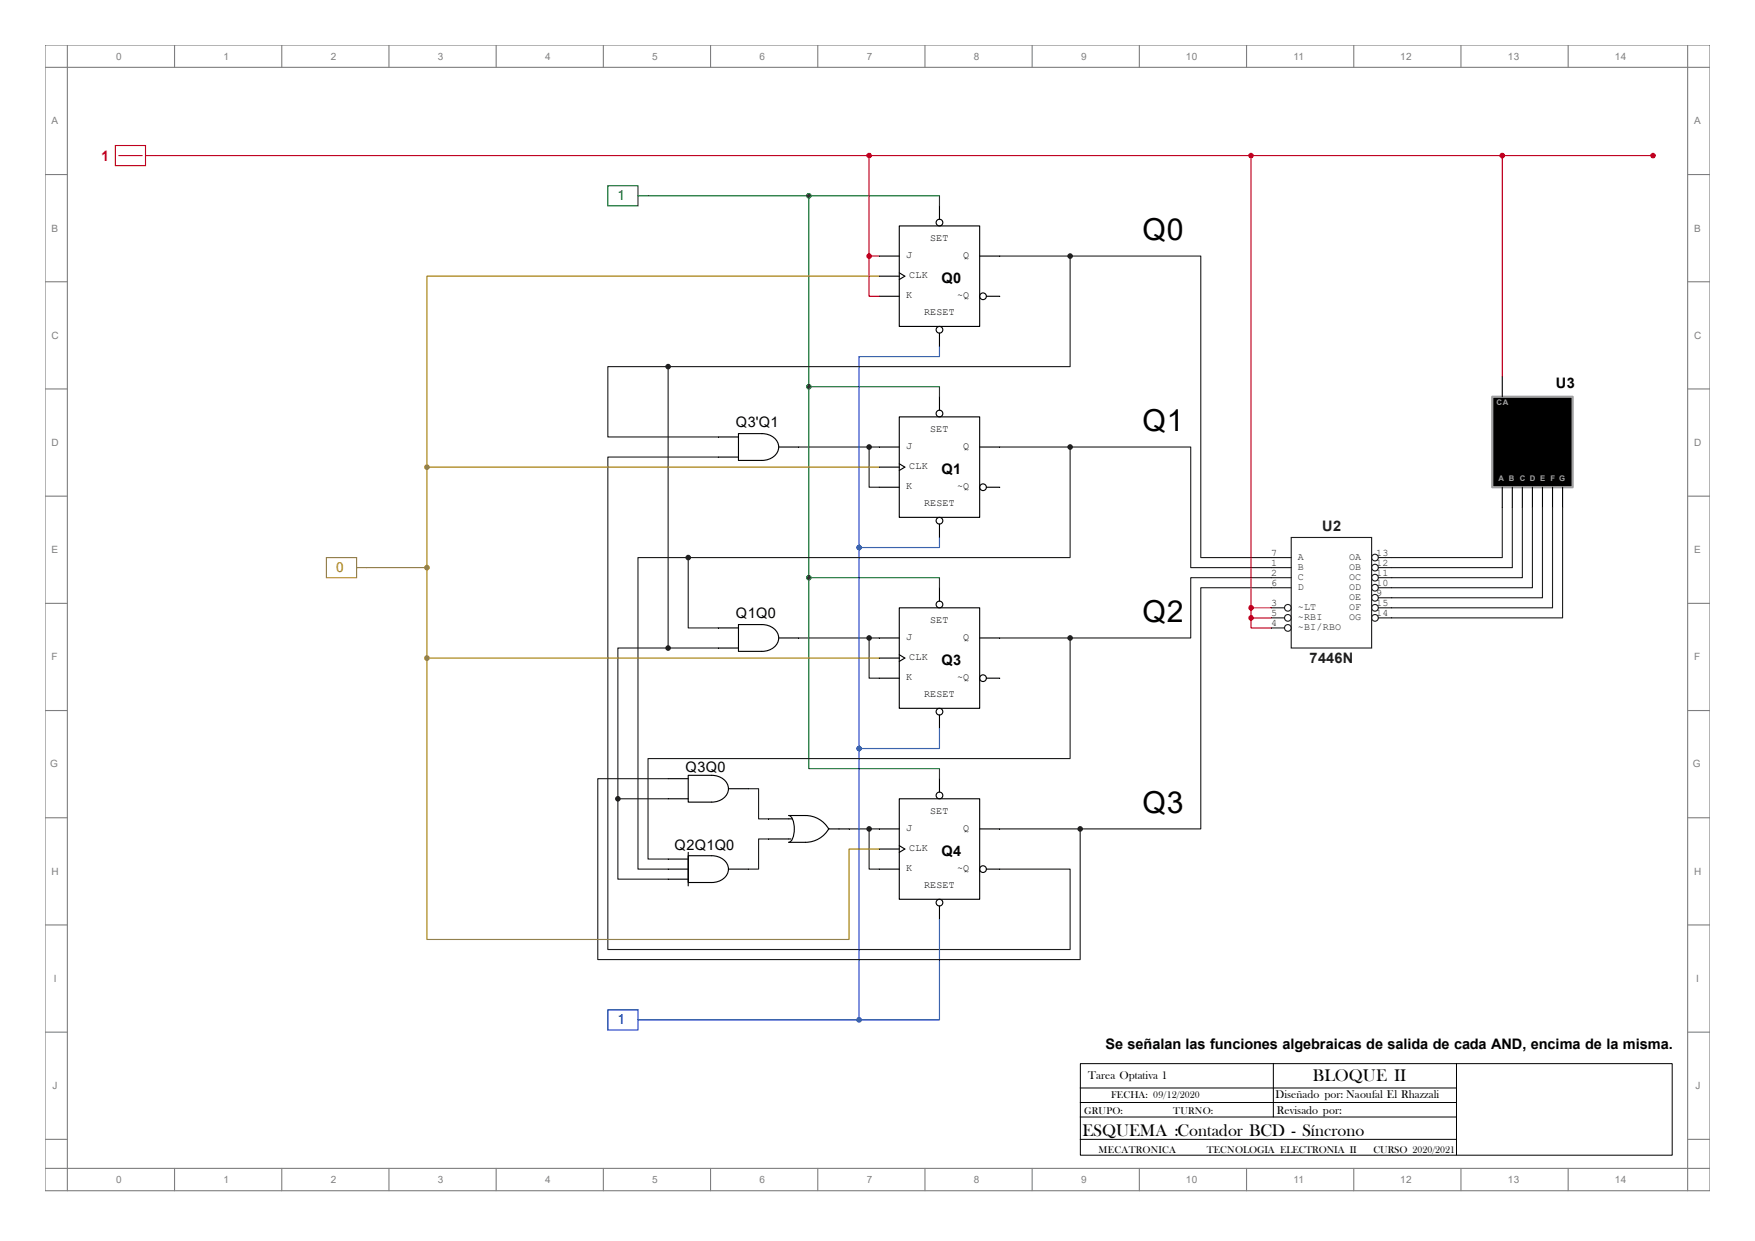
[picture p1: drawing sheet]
<svg xmlns="http://www.w3.org/2000/svg" width="297mm" height="210mm" viewBox="0 0 297 210" stroke-linecap="round" stroke-linejoin="round" font-family="sans-serif">
<g fill="none" stroke="#808080" stroke-width=".19">
<path d="M7.6 7.6h281.8v193.9h-281.8zM7.6 11.4h281.8M11.4 7.6v193.9M29.5 7.6v3.8M47.7 7.6v3.8M65.8 7.6v3.8M84 7.6v3.8M102.1 7.6v3.8M120.3 7.6v3.8M138.4 7.6v3.8M156.5 7.6v3.8M174.7 7.6v3.8"/>
<path d="M192.8 7.6v3.8M211 7.6v3.8M229.1 7.6v3.8M247.2 7.6v3.8M265.4 7.6v3.8M285.6 7.6v193.9M7.6 29.5h3.8M285.6 29.5h3.8M7.6 47.7h3.8M285.6 47.7h3.8M7.6 65.8h3.8M285.6 65.8h3.8"/>
<path d="M7.6 84h3.8M285.6 84h3.8M7.6 102.1h3.8M285.6 102.1h3.8M7.6 120.2h3.8M7.6 138.4h3.8M285.6 120.2h3.8M285.6 138.4h3.8M7.6 156.5h3.8M285.6 156.5h3.8M7.6 174.7h3.8M285.6 174.7h3.8"/>
<path d="M7.6 192.8h3.8M7.6 197.7h281.8M29.5 197.7v3.8M47.7 197.7v3.8M65.8 197.7v3.8M84 197.7v3.8M102.1 197.7v3.8M120.3 197.7v3.8M138.4 197.7v3.8M156.5 197.7v3.8M174.7 197.7v3.8M192.8 197.7v3.8"/>
<path d="M211 197.7v3.8M229.1 197.7v3.8M247.2 197.7v3.8M265.4 197.7v3.8M285.6 192.8h3.8"/>
</g>
<g fill="none" stroke="#000" stroke-width=".19">
<path d="M152.2 38.2h13.6v17h-13.6zM159 34.8v2.3M148.8 43.3h3.4M148.8 50.1h3.4M148.8 46.7h3.4M152.2 46.2l.9 .5-.9 .6M159 56.4v2.2M165.8 43.3h3.4M166.9 50.1h2.3M148.8 75.6h3.4M148.8 79.1h3.4M152.2 70.5h13.6v17.1h-13.6z"/>
<path d="M152.2 78.5l.9 .6-.9 .5M159 67.1v2.3M165.8 75.6h3.4M148.8 82.5h3.4M159 88.7v2.3M159 99.5v2.2M166.9 82.5h2.3M148.8 108h3.4M148.8 114.8h3.4M148.8 111.4h3.4M152.2 102.9h13.6v17h-13.6zM152.2 110.8l.9 .6-.9 .5"/>
<path d="M165.8 108h3.4M166.9 114.8h2.3M152.2 135.2h13.6v17h-13.6zM159 121v2.3M159 131.8v2.2M148.8 140.3h3.4M148.8 147.1h3.4M148.8 143.7h3.4M152.2 143.1l.9 .6-.9 .5M159 153.3v2.3M165.8 140.3h3.4M166.9 147.1h2.3"/>
<circle cx="159" cy="37.7" r=".57"/>
<circle cx="159" cy="55.8" r=".57"/>
<circle cx="166.4" cy="50.1" r=".57"/>
<circle cx="159" cy="70" r=".57"/>
<circle cx="159" cy="88.1" r=".57"/>
<circle cx="166.4" cy="82.5" r=".57"/>
<circle cx="159" cy="102.3" r=".57"/>
<circle cx="166.4" cy="114.8" r=".57"/>
<circle cx="159" cy="120.4" r=".57"/>
<circle cx="159" cy="134.6" r=".57"/>
<circle cx="159" cy="152.8" r=".57"/>
<circle cx="166.4" cy="147.1" r=".57"/>
</g>
<path d="M19.5 24.6h5.1v3.4h-5.1zM20.1 26.3h4" fill="none" stroke="#c00020" stroke-width=".19"/>
<path d="M24.6 26.3h122.5" fill="none" stroke="#c00020" stroke-width=".19"/>
<g fill="none" stroke="#000" stroke-width=".19">
<path d="M121.6 73.9h3.4M121.6 77.4h3.4M125 73.4h3.9a2.45 2.45 0 0 1 2.8 2.8 2.78 2.78 0 0 1-2.8 1.7h-3.9zM131.8 75.6h3.4M121.6 106.3h3.4M121.6 109.7h3.4M125 105.7h3.9a2.45 2.45 0 0 1 2.8 2.8 2.78 2.78 0 0 1-2.8 1.7h-3.9zM131.8 108h3.4M113.1 131.8h3.4M113.1 135.2h3.4M116.5 131.2h3.9a2.45 2.45 0 0 1 2.8 2.8 2.78 2.78 0 0 1-2.8 1.7h-3.9zM123.3 133.5h3.4"/>
<path d="M130.1 138.6h3.9M113.1 145.4h3.4M113.1 147.1h3.4M113.1 148.8h3.4M116.5 144.8h3.9a2.45 2.45 0 0 1 2.8 2.8 2.78 2.78 0 0 1-2.8 1.7h-3.9zM116.5 144.2v5.7M123.3 147.1h3.4M130.1 142h3.8M140.3 140.3h3.4M140.3 140.2a4.5 4.5 0 0 1-4 2.3h-2.8a2.12 2.12 0 0 0 .9-2.2 2.12 2.12 0 0 0-.9-2.3 8.5 8.5 0 0 1 4.8 .5 4.5 4.5 0 0 1 2 1.8"/>
</g>
<g fill="#1e1e1e" stroke="#1e1e1e" stroke-width=".19">
<circle cx="113.1" cy="62" r=".38"/>
<circle cx="113.1" cy="109.7" r=".38"/>
<circle cx="116.5" cy="94.4" r=".38"/>
<circle cx="147.1" cy="75.6" r=".38"/>
<circle cx="104.6" cy="135.2" r=".38"/>
<circle cx="147.1" cy="140.3" r=".38"/>
<circle cx="147.1" cy="108" r=".38"/>
</g>
<g fill="none" stroke="#1e1e1e" stroke-width=".19">
<path d="M113.1 62v47.7M121.6 77.4h-18.7v83.3h78.2v-13.6h-11.9M135.2 75.6h13.6M147.1 75.6v6.9h1.7M113.1 109.7h-8.5v25.5M113.1 109.7h8.5M121.6 106.3h-5.1v-11.9h-8.5v52.7h5.1M135.2 108h13.6M147.1 108v6.8h1.7M104.6 135.2v13.6h8.5M104.6 135.2h8.5M126.7 133.5h1.7v5.1h1.7"/>
<path d="M130.1 142h-1.7v5.1h-1.7M143.7 140.3h5.1M147.1 140.3v6.8h1.7"/>
</g>
<circle cx="147.1" cy="26.3" r=".38" fill="#c00020" stroke="#c00020" stroke-width=".19"/>
<path d="M102.9 31.4h5.1v3.4h-5.1z" fill="none" stroke="#00661f" stroke-width=".19"/>
<path d="M108 33.1h28.9M136.9 33.1h22.1v1.7M136.9 33.1v64.7M136.9 65.4h22.1v1.7M136.9 97.8v32.3h22.1v1.7M136.9 97.8h22.1v1.7" fill="none" stroke="#00661f" stroke-width=".19"/>
<g fill="#00661f" stroke="#00661f" stroke-width=".19">
<circle cx="136.9" cy="33.1" r=".38"/>
<circle cx="136.9" cy="65.4" r=".38"/>
<circle cx="136.9" cy="97.8" r=".38"/>
</g>
<path d="M102.9 170.9h5.1v3.4h-5.1z" fill="none" stroke="#0024c0" stroke-width=".19"/>
<path d="M159 58.6v1.7h-13.6v32.4M145.4 92.7v79.9M159 91v1.7h-13.6M159 123.3v3.4h-13.6M159 155.6v17h-13.6M108 172.6h37.4" fill="none" stroke="#0024c0" stroke-width=".19"/>
<g fill="#0024c0" stroke="#0024c0" stroke-width=".19">
<circle cx="145.4" cy="172.6" r=".38"/>
<circle cx="145.4" cy="126.7" r=".38"/>
<circle cx="145.4" cy="92.7" r=".38"/>
</g>
<g fill="#1e1e1e" stroke="#1e1e1e" stroke-width=".19">
<circle cx="182.8" cy="140.3" r=".38"/>
<circle cx="181.1" cy="75.6" r=".38"/>
<circle cx="181.1" cy="43.3" r=".38"/>
</g>
<path d="M169.2 43.3h11.9v18.7h-68M169.2 75.6h11.9v18.8h-64.6M113.1 131.8h-11.9v30.6h81.6v-22.1h-13.6" fill="none" stroke="#1e1e1e" stroke-width=".19"/>
<g fill="#a17a00" stroke="#a17a00" stroke-width=".19">
<circle cx="72.3" cy="96.1" r=".38"/>
<circle cx="72.3" cy="79.1" r=".38"/>
<circle cx="72.3" cy="111.4" r=".38"/>
</g>
<path d="M148.8 46.7h-76.5v32.4M72.3 79.1v32.3M72.3 79.1h76.5M55.2 94.4h5.1v3.4h-5.1zM72.3 111.4v47.6h71.4v-15.3h5.1M72.3 111.4h76.5" fill="none" stroke="#a17a00" stroke-width=".19"/>
<path d="M60.3 96.1h12" fill="none" stroke="#a17a00" stroke-width=".19"/>
<path d="M218.5 91h13.6v18.7h-13.6z" fill="none" stroke="#1e1e1e" stroke-width=".19"/>
<path d="M215.1 94.4h3.4" fill="none" stroke="#1e1e1e" stroke-width=".19"/>
<path d="M215.1 96.1h3.4" fill="none" stroke="#1e1e1e" stroke-width=".19"/>
<path d="M215.1 97.8h3.4" fill="none" stroke="#1e1e1e" stroke-width=".19"/>
<path d="M215.1 99.5h3.4" fill="none" stroke="#1e1e1e" stroke-width=".19"/>
<g fill="none" stroke="#1e1e1e" stroke-width=".19">
<path d="M233.3 94.4h2.2"/>
<circle cx="232.7" cy="94.4" r=".57"/>
</g>
<g fill="none" stroke="#1e1e1e" stroke-width=".19">
<path d="M233.3 99.5h2.2"/>
<circle cx="232.7" cy="99.5" r=".57"/>
</g>
<g fill="none" stroke="#1e1e1e" stroke-width=".19">
<path d="M233.3 101.2h2.2"/>
<circle cx="232.7" cy="101.2" r=".57"/>
</g>
<g fill="none" stroke="#1e1e1e" stroke-width=".19">
<path d="M233.3 102.9h2.2"/>
<circle cx="232.7" cy="102.9" r=".57"/>
</g>
<g fill="none" stroke="#1e1e1e" stroke-width=".19">
<path d="M233.3 97.8h2.2"/>
<circle cx="232.7" cy="97.8" r=".57"/>
</g>
<g fill="none" stroke="#1e1e1e" stroke-width=".19">
<path d="M233.3 96.1h2.2"/>
<circle cx="232.7" cy="96.1" r=".57"/>
</g>
<g fill="none" stroke="#1e1e1e" stroke-width=".19">
<path d="M233.3 104.6h2.2"/>
<circle cx="232.7" cy="104.6" r=".57"/>
</g>
<g fill="none" stroke="#1e1e1e" stroke-width=".19">
<path d="M215.1 102.9h2.3"/>
<circle cx="218" cy="102.9" r=".57"/>
</g>
<g fill="none" stroke="#1e1e1e" stroke-width=".19">
<path d="M215.1 104.6h2.3"/>
<circle cx="218" cy="104.6" r=".57"/>
</g>
<g fill="none" stroke="#1e1e1e" stroke-width=".19">
<path d="M181.1 43.3h22.1v51.1h11.9M113.1 62h-10.2v11.9h18.7M181.1 75.6h20.4v20.5h13.6M215.1 99.5h-11.9v40.8h-20.4M215.1 97.8h-13.6v10.2h-20.4M254.2 85.9v8.5h-18.7M255.9 85.9v10.2h-20.4M257.6 85.9v11.9h-22.1M259.3 85.9v13.6h-23.8M261 85.9v15.3h-25.5M262.7 85.9v17h-27.2M264.4 85.9v18.7h-28.9"/>
<path d="M169.2 108h11.9M181.1 108v20.4h-71.4v17h3.4M215.1 106.3h2.3"/>
<circle cx="218" cy="106.3" r=".57"/>
</g>
<g fill="#c00020" stroke="#c00020" stroke-width=".19">
<circle cx="211.7" cy="104.6" r=".38"/>
<circle cx="211.7" cy="26.3" r=".38"/>
<circle cx="147.1" cy="43.3" r=".38"/>
<circle cx="211.7" cy="102.9" r=".38"/>
<circle cx="279.8" cy="26.3" r=".38"/>
<circle cx="254.2" cy="26.3" r=".38"/>
</g>
<path d="M211.7 26.3v78.3M254.2 26.3v37.4M279.8 26.3h-132.7v17M147.1 43.3v6.8h1.7M147.1 43.3h1.7M211.7 104.6v1.7h3.4M211.7 104.6h3.4M211.7 102.9h3.4" fill="none" stroke="#c00020" stroke-width=".19"/>
<path d="M252.5 67.1h13.6v15.4h-13.6z" fill-rule="evenodd" fill="#000" stroke="#a0a0a4" stroke-width=".38"/>
<path d="M254.2 63.7v3.4M254.2 82.5v3.4M255.9 82.5v3.4M257.6 82.5v3.4M259.3 82.5v3.4M261 82.5v3.4M262.7 82.5v3.4M264.4 82.5v3.4" fill="none" stroke="#000" stroke-width=".19"/>
<circle cx="181.1" cy="108" r=".38" fill="#1e1e1e" stroke="#1e1e1e" stroke-width=".19"/>
<path d="M215.5 180v9M246.5 180v15.5M182.8 184.1h63.7M182.8 189h63.7M182.8 192.8h63.7M182.8 186.6h63.7M182.8 180h100.2v15.5h-100.2z" fill="none" stroke="#000" stroke-width=".17"/>
<g font-size="5.1">
<text x="193.3" y="40.6">Q0</text>
<text x="193.3" y="72.9">Q1</text>
<text x="193.3" y="105.2">Q2</text>
<text x="193.3" y="137.5">Q3</text>
</g>
<g font-size="2.9">
<text x="222.2" y="183">BLOQUE II</text>
<text x="183.2" y="192.2">ESQUEMA :Contador BCD - Síncrono</text>
</g>
<text font-size="2.5" fill="#c00020" x="17.1" y="27.3">1</text>
<g font-size="2.5">
<text x="159.3" y="47.8">Q0</text>
<text x="263.3" y="65.6">U3</text>
<text x="124.5" y="72.2">Q3'Q1</text>
<text x="159.3" y="80.2">Q1</text>
<text x="124.5" y="104.5">Q1Q0</text>
<text x="159.3" y="112.5">Q3</text>
<text x="116" y="130.6">Q3Q0</text>
<text x="114.2" y="143.8">Q2Q1Q0</text>
<text x="159.3" y="144.8">Q4</text>
<text x="187.1" y="177.5">Se señalan las funciones algebraicas de salida de cada AND, encima de la misma.</text>
</g>
<g font-size="2.5" fill="#1e1e1e">
<text x="223.7" y="89.8">U2</text>
<text x="221.6" y="112.3">7446N</text>
</g>
<text font-size="2.3" fill="#00661f" x="104.5" y="33.9">1</text>
<text font-size="2.3" fill="#a17a00" x="56.9" y="96.8">0</text>
<text font-size="2.3" fill="#0024c0" x="104.5" y="173.4">1</text>
<g font-size="1.9">
<text x="184.1" y="182.6">Tarea Optativa 1</text>
<text x="215.9" y="185.8">Diseñado por: Naoufal El Rhazzali</text>
<text x="216.1" y="188.5">Revisado por:</text>
</g>
<g font-size="1.7" fill="#808080">
<text x="19.7" y="10.1">0</text>
<text x="37.8" y="10.1">1</text>
<text x="56" y="10.1">2</text>
<text x="74.1" y="10.1">3</text>
<text x="92.3" y="10.1">4</text>
<text x="110.4" y="10.1">5</text>
<text x="128.5" y="10.1">6</text>
<text x="146.7" y="10.1">7</text>
<text x="164.8" y="10.1">8</text>
<text x="183" y="10.1">9</text>
<text x="200.7" y="10.1">10</text>
<text x="218.9" y="10.1">11</text>
<text x="237" y="10.1">12</text>
<text x="255.2" y="10.1">13</text>
<text x="273.3" y="10.1">14</text>
<text x="8.7" y="21">A</text>
<text x="286.7" y="21">A</text>
<text x="8.7" y="39.2">B</text>
<text x="286.7" y="39.2">B</text>
<text x="8.7" y="57.3">C</text>
<text x="286.7" y="57.3">C</text>
<text x="8.7" y="75.5">D</text>
<text x="286.7" y="75.5">D</text>
<text x="8.7" y="93.6">E</text>
<text x="286.7" y="93.6">E</text>
<text x="8.7" y="111.8">F</text>
<text x="286.7" y="111.8">F</text>
<text x="8.5" y="129.9">G</text>
<text x="286.5" y="129.9">G</text>
<text x="8.7" y="148">H</text>
<text x="286.7" y="148">H</text>
<text x="9.1" y="166.2">I</text>
<text x="287.1" y="166.2">I</text>
<text x="8.9" y="184.3">J</text>
<text x="286.9" y="184.3">J</text>
<text x="19.7" y="200.2">0</text>
<text x="37.8" y="200.2">1</text>
<text x="56" y="200.2">2</text>
<text x="74.1" y="200.2">3</text>
<text x="92.3" y="200.2">4</text>
<text x="110.4" y="200.2">5</text>
<text x="128.5" y="200.2">6</text>
<text x="146.7" y="200.2">7</text>
<text x="164.8" y="200.2">8</text>
<text x="183" y="200.2">9</text>
<text x="200.7" y="200.2">10</text>
<text x="218.9" y="200.2">11</text>
<text x="237" y="200.2">12</text>
<text x="255.2" y="200.2">13</text>
<text x="273.3" y="200.2">14</text>
</g>
<g font-size="1.7">
<text x="157.4" y="40.8">SET</text>
<text x="153.3" y="43.6">J</text>
<text x="153.9" y="47.1">CLK</text>
<text x="163" y="43.6">Q</text>
<text x="153.3" y="50.5">K</text>
<text x="156.4" y="53.4">RESET</text>
<text x="162" y="50.5">~Q</text>
<text x="153.3" y="76">J</text>
<text x="157.4" y="73.1">SET</text>
<text x="163" y="76">Q</text>
<text x="153.3" y="82.8">K</text>
<text x="153.9" y="79.4">CLK</text>
<text x="162" y="82.8">~Q</text>
<text x="156.4" y="85.7">RESET</text>
<text x="157.4" y="105.4">SET</text>
<text x="153.3" y="108.3">J</text>
<text x="153.9" y="111.7">CLK</text>
<text x="163" y="108.3">Q</text>
<text x="153.3" y="115.1">K</text>
<text x="156.4" y="118">RESET</text>
<text x="162" y="115.1">~Q</text>
<text x="157.4" y="137.7">SET</text>
<text x="153.3" y="140.6">J</text>
<text x="163" y="140.6">Q</text>
<text x="153.3" y="147.4">K</text>
<text x="153.9" y="144">CLK</text>
<text x="162" y="147.4">~Q</text>
<text x="156.4" y="150.3">RESET</text>
<text x="188" y="185.8">FECHA: 09/12/2020</text>
<text x="183.5" y="188.5">GRUPO:</text>
<text x="198.5" y="188.5">TURNO:</text>
<text x="185.9" y="195.1">MECATRONICA</text>
<text x="204.2" y="195.1">TECNOLOGIA ELECTRONIA II</text>
<text x="232.5" y="195.1">CURSO 2020/2021</text>
</g>
<g font-size="1.7" fill="#1e1e1e">
<text x="215.1" y="94.1">7</text>
<text x="215.1" y="95.8">1</text>
<text x="219.7" y="94.7">A</text>
<text x="228.3" y="94.7">OA</text>
<text x="232.9" y="94.1">13</text>
<text x="232.9" y="95.8">12</text>
<text x="215.1" y="97.5">2</text>
<text x="215.1" y="99.1">6</text>
<text x="219.7" y="96.4">B</text>
<text x="219.7" y="98.1">C</text>
<text x="219.7" y="99.8">D</text>
<text x="228.3" y="99.8">OD</text>
<text x="228.3" y="101.5">OE</text>
<text x="228.3" y="98.1">OC</text>
<text x="228.3" y="96.4">OB</text>
<text x="232.9" y="99.1">10</text>
<text x="232.9" y="100.8">9</text>
<text x="232.9" y="97.5">11</text>
<text x="215.1" y="102.6">3</text>
<text x="215.1" y="104.3">5</text>
<text x="215.1" y="106">4</text>
<text x="219.7" y="103.2">~LT</text>
<text x="219.7" y="104.9">~RBI</text>
<text x="219.7" y="106.6">~BI/RBO</text>
<text x="228.3" y="103.2">OF</text>
<text x="228.3" y="104.9">OG</text>
<text x="232.9" y="102.6">15</text>
<text x="232.9" y="104.3">14</text>
</g>
<g font-size="1.3" fill="#a0a0a4">
<text x="253.3" y="68.5">CA</text>
<text x="253.6" y="81.4">A B C D E F G</text>
</g>
</svg>
